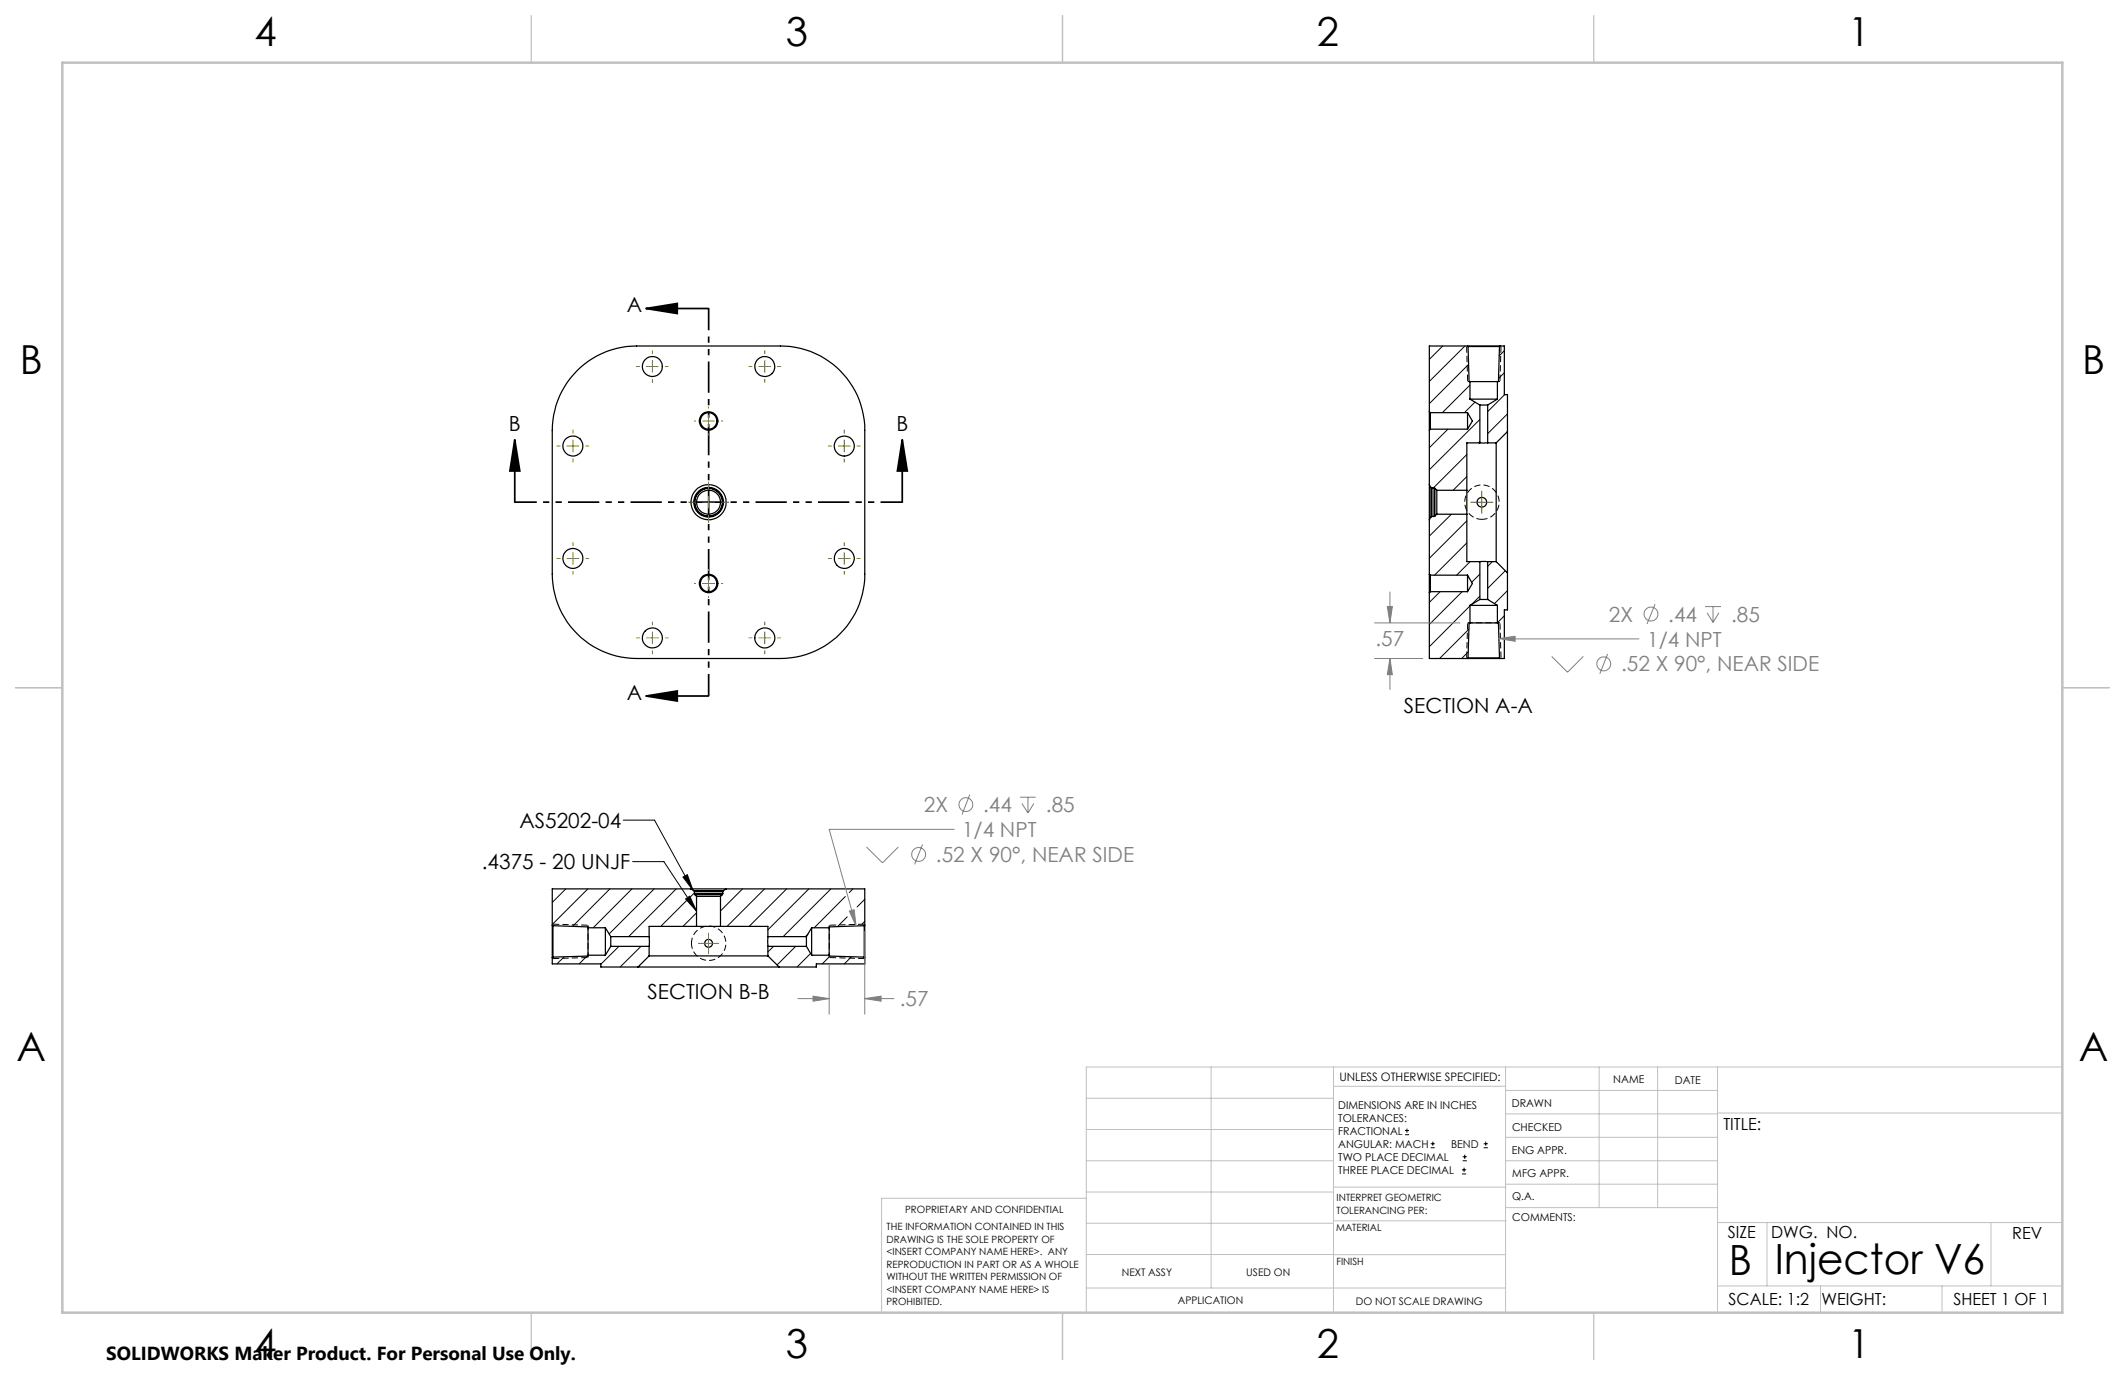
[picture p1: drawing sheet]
<svg xmlns="http://www.w3.org/2000/svg" width="432mm" height="279mm" viewBox="0 0 432 279" stroke-linecap="round" stroke-linejoin="round" font-family="sans-serif">
<g fill="none" stroke="#000" stroke-width=".25">
<path d="M117.3 75.3a17.2 17.2 0 0 1 12.1-5h29.2a17.1 17.1 0 0 1 17.1 17.2v29.2a17.2 17.2 0 0 1-17.1 17.1h-29.2a17.2 17.2 0 0 1-17.2-17.1v-29.2a17.2 17.2 0 0 1 5.1-12.2zM298.2 70.3h6.6M298.2 70.3h-7.8v13.4M298.2 70.3l.1 .1M298.3 70.4h6.4M298.3 70.4l.2 7.1h.2M298.7 77.5h5.6M298.7 77.5v3.6M304.3 77.5v3.6M304.7 70.4l-.2 7.1h-.2M304.8 70.3h.9v9.9h.6v7.5M304.8 70.3l-.1 .1"/>
<path d="M290.4 83.7v3.7M290.4 98.5v7.1M290.4 87.4v11.1M290.4 98.5l.4 .6M290.4 83.7l.3 .2M290.7 83.9v3.3M290.7 87.2l-.3 .2M290.7 87.2h7.5M290.7 83.9h7.5M290.8 99.1v6M290.8 99.1l.2 .1M291 99.2v5.8"/>
<path d="M291 99.2h.4M291.4 99.2h.2M291.4 99.2v5.8M291.6 99.2v5.6M291.6 99.2l.4 .4M292 99.6v4.9M292 99.6h6.1M298.1 99.6v4.9M298.2 83.9v3.3M298.2 83.9l1 1.6-1 1.7M298.7 81.1h5.6M298.7 81.1l2 1.2"/>
<path d="M300.7 82.3h1.6M300.7 90h1.6M300.7 82.3v7.7M300.7 90h-2.6v9.6M302.3 82.3v7.7M302.3 90h1.7M304 90v24.1M304.3 81.1l-2 1.2M306.3 87.7v28.7M306.3 87.7l-2.3 2.3M290.4 116.7v3.7M290.4 116.7l.3 .2"/>
<path d="M290.4 105.6v11.1M290.7 116.9v3.3M290.7 116.9h7.5M290.8 105.1l-.4 .5M291 105l-.2 .1M291 105h.4M291.6 104.8l-.2 .2M292 104.5l-.4 .3M292 104.5h6.1M298.1 104.5v9.6h2.6M298.2 116.9v3.3M298.2 116.9l1 1.7-1 1.6"/>
<path d="M300.7 114.1h1.6M300.7 114.1v7.7M302.3 114.1v7.7M302.3 114.1h1.7M304 114.1l2.3 2.3M306.3 116.4v7.5h-.6v9.9h-.9M290.4 120.4v13.4h7.8M290.7 120.2l-.3 .2M290.7 120.2h7.5M298.2 133.8h6.6M298.3 133.7h6.4M298.3 133.7l-.1 .1"/>
<path d="M298.7 123h5.6M298.7 126.6h5.6M298.7 123v3.6M298.7 126.6h-.2l-.2 7.1M300.7 121.8h1.6M300.7 121.8l-2 1.2M302.3 121.8l2 1.2M304.3 126.6h.2l.2 7.1M304.3 123v3.6M304.7 133.7l.1 .1M112.2 188v6.6M112.2 194.6v1.3h9.9v.6h7.5"/>
<path d="M112.2 188l.2 .1M112.4 188.1v6.4M112.4 194.5l-.2 .1M112.4 188.1l7.1 .2v.2M119.5 188.5v5.6M119.5 194.1v.2l-7.1 .2M119.5 194.1h3.5M119.5 188.5h3.5M123 188.5v5.6M123 188.5l1.1 1.8M124.1 190.3v2M124.1 190.3h7.8"/>
<path d="M124.1 192.3h7.8M124.1 192.3l-1.1 1.8M129.6 196.5h28.7M131.9 190.3v2M131.9 194.2h24.1M131.9 192.3v1.9M131.9 194.2l-2.3 2.3M140.4 180.6h7.2M140.4 180.6h-28.2v7.4M140.4 180.6l.6 .4M141 181l.1 .2M141 181h6"/>
<path d="M141.1 181.6l.1 .2M141.1 181.6h5.8M141.1 181.2h5.8M141.1 181.2v.4M141.2 181.8h5.6M141.2 181.8l.3 .3M141.5 182.1h4.9M141.5 188.2h4.9M141.5 188.2h-9.6v2.1M141.5 182.1v6.1M146.4 188.2h9.6v2.1M146.4 182.1v6.1"/>
<path d="M146.8 181.8l-.4 .3M146.9 181.6l-.1 .2M146.9 181.2v.4M147 181l-.1 .2M147.6 180.6h28.1v7.4M147.6 180.6l-.6 .4M156 190.3v2M156 192.3v1.9M156 190.3h7.9M156 192.3h7.9M156 194.2l2.3 2.3M163.9 190.3v2"/>
<path d="M163.9 192.3l1 1.8M164.9 188.5v5.6M164.9 194.1h3.6M164.9 188.5l-1 1.8M164.9 188.5h3.6M168.5 188.5v5.6M168.5 194.1v.2l7.1 .2M175.6 188.1v6.4M175.6 188.1l-7.1 .2v.2M175.6 194.5l.1 .1M175.7 188v6.6M175.7 194.6v1.3h-9.8v.6h-7.6"/>
<path d="M175.7 188l-.1 .1"/>
<circle cx="132.6" cy="74.5" r="2.03"/>
<circle cx="155.4" cy="74.5" r="2.03"/>
<circle cx="116.4" cy="90.6" r="2.05"/>
<circle cx="144" cy="85.5" r="1.67"/>
<circle cx="144" cy="85.5" r="1.88"/>
<circle cx="171.6" cy="90.6" r="2.04"/>
<circle cx="116.4" cy="113.5" r="2.03"/>
<circle cx="144" cy="102.1" r="3"/>
<circle cx="144" cy="102.1" r="3.6"/>
<circle cx="144" cy="102.1" r="2.45"/>
<circle cx="144" cy="102.1" r="2.88"/>
<circle cx="144" cy="102.1" r="2.8"/>
<circle cx="144" cy="118.6" r="1.67"/>
<circle cx="144" cy="118.6" r="1.88"/>
<circle cx="171.5" cy="113.5" r="2.03"/>
<circle cx="301.1" cy="102.1" r=".98"/>
<circle cx="132.6" cy="129.6" r="2.03"/>
<circle cx="155.4" cy="129.6" r="2.03"/>
<circle cx="144" cy="191.7" r=".8"/>
</g>
<g fill="none" stroke="#000" stroke-width=".2">
<path d="M293.2 70.3l-2.8 2.7M297.7 70.3l-7.3 7.2M298.4 74l-8 8M298.7 78.2l-5.6 5.7M305.7 71.3l-1.1 1M305.7 75.7l-1.2 1.2M294.2 87.2l-3.8 3.8M298.1 92.4l-6.8 6.8M298.1 96.8l-2.8 2.8M299.7 81.7l-2.1 2.2M300.7 89.7l-.3 .3M300.7 85.2l-10.3 10.3"/>
<path d="M305.8 80.2l-3.5 3.4M306.3 84.1l-4 4M294.9 104.5l-4.5 4.4M298.1 105.8l-7.7 7.7M298.1 110.3l-6.6 6.6M298.7 114.1l-2.7 2.8M300.7 116.7l-1.7 1.6M303.2 114.1l-.9 1M305.9 116l-3.6 3.6M292.6 120.2l-2.2 2.2M297.1 120.2l-6.7 6.7M298.3 132.5l-1.3 1.3"/>
<path d="M298.5 127.8l-6 6M298.7 123.1l-8.3 8.3M300.7 121.1l-1.7 1.7M305.7 125.1l-1.4 1.4M306.3 120l-2.6 2.7M126.6 166.7h6.4l7.8 14.2M128.6 175.1h6.3l6.6 10M138.8 178.2l.9-.5 1.1 3.2zM114.7 194.4l-1.5 1.5M115 180.6l-2.8 2.8M119.3 194.3l-1.6 1.6M119.5 180.6l-7.3 7.3"/>
<path d="M123.9 180.6l-7.6 7.6M125.8 192.3l-3.7 3.6M128.4 180.6l-7.9 7.9M130.2 192.3l-4.2 4.2M132.9 180.6l-9.1 9.2M137.4 180.6l-9.7 9.7M139.3 182.7l.9-.6 1.3 3zM139.5 183l-5.2 5.2M141.1 181.4l-.8 .9M141.5 185.5l-2.7 2.7M150.9 180.6l-4.5 4.5M155.4 180.6l-7.7 7.6"/>
<path d="M157.2 192.3l-1.2 1.1M159.8 180.6l-7.6 7.6M161.7 192.3l-3.8 3.8M164.2 189.8l-.5 .5M164.4 180.6l-8.4 8.3M164.7 193.7l-2.7 2.8M168.7 194.3l-1.6 1.6M168.8 180.6l-9.7 9.7M171.8 182.2l-6.3 6.3M172.2 186.3l-2 2M173 194.4l-1.4 1.5M173.3 180.6l-.7 .8"/>
<path d="M175.7 182.7l-1.5 1.6M175.7 187.2l-.5 .6M285.5 230.6h.8M285.5 229.7h.8M285.9 229.3v.9M290.7 233.2h.8M290.7 232.4h.8M291.1 232v.8M297.1 238.5h.8M297.1 237.7h.8M297.2 235.9h.9M297.2 235.1h.9"/>
<path d="M297.5 237.3v.8M297.6 234.6v.9M301.5 233.2h.8M301.5 232.4h.8M301.9 232v.8"/>
</g>
<g fill="none" stroke="#808080" stroke-width=".2">
<path d="M279.3 133.8h9.9M279.3 126.6h17.4M281.9 123.3h1l-.5 3.3zM282.4 133.8l.5 3.3h-1zM282.4 120.2v6.4M282.4 133.8v6.4M304.6 129.8l3.3-.5v1zM304.6 129.8h28.5M315.3 133.4l3.2 3.2 3.2-3.2M326.7 132.9l-1.6 4M336.3 122.8l-1.6 4M346.5 123.3h3.2"/>
<path d="M346.9 124.5l1.2 2M348.1 123.3v3.2M349.3 124.5l-1.2 2M176.1 172.1l3.2 3.2 3.2-3.2M187.5 171.6l-1.7 4M193.9 168.5h-25.4l5.5 19.7M197.1 161.5l-1.6 4M207.3 162h3.2M207.6 163.3l1.3 1.9M208.9 162v3.2M210.1 163.3l-1.2 1.9M168.5 196.1v10"/>
<path d="M172.6 185.1l1-.2 .4 3.3zM175.7 189.3v16.8M162.1 202.9h6.4M165.2 202.4l3.3 .5-3.3 .5zM175.7 202.9l3.3-.5v1zM175.7 202.9h5.9"/>
<circle cx="325.9" cy="134.9" r="1.42"/>
<circle cx="335.5" cy="124.8" r="1.42"/>
<circle cx="186.7" cy="173.6" r="1.41"/>
<circle cx="196.3" cy="163.5" r="1.4"/>
</g>
<path d="M131.3 62.7l6.3-1v2zM131.3 62.7h12.7M104.6 89.4l1 6.3h-2zM104.6 89.4v12.7M183.3 89.4l1.1 6.3h-2zM183.3 89.4v12.7M131.3 141.4l6.3-1v2.1zM131.3 141.4h12.7" fill="none" stroke="#000" stroke-width=".35"/>
<path d="M301.1 105.5a3.5 3.5 0 0 0 3.1-5.1 3.5 3.5 0 0 0-6-.3 3.5 3.5 0 0 0 2.7 5.4h.2M140.5 191.7a3.5 3.5 0 0 0 5.2 3 3.5 3.5 0 0 0 .2-6 3.5 3.5 0 0 0-5.4 2.7v.3" fill="none" stroke="#000" stroke-width=".2" stroke-dasharray="1.3 .6" stroke-dashoffset=".1" stroke-linecap="butt"/>
<path d="M144 62.7v78.7M183.4 102h-78.8" fill="none" stroke="#000" stroke-width=".35" stroke-dasharray="6.3 1.3 1.3 1.3 1.3 1.3" stroke-dashoffset="1.9" stroke-linecap="butt"/>
<path d="M298.2 77.5h6.6M304.8 126.5h-6.6M119.5 194.6v-6.6M168.5 188v6.6" fill="none" stroke="#000" stroke-width=".2" stroke-dasharray="1.3 .6" stroke-dashoffset=".2" stroke-linecap="butt"/>
<path d="M298 70.3l.2 7.2M305 70.3l-.2 7.2M298 133.8l.2-7.3M305 133.8l-.2-7.3M112.3 187.8l7.2 .2M112.3 194.8l7.2-.2M175.8 194.8l-7.3-.2M175.8 187.8l-7.3 .2" fill="none" stroke="#000" stroke-width=".2" stroke-dasharray="1.3 .6" stroke-dashoffset="-.1" stroke-linecap="butt"/>
<g fill="none" stroke="#808000" stroke-width=".2">
<path d="M129.3 74.5h.7M131.3 74.5h2.5M132.6 71.2v.7M132.6 73.2v2.5M132.6 77v.8M135.1 74.5h.8M152.1 74.5h.8M154.1 74.5h2.6M155.4 71.2v.7M155.4 73.2v2.5M155.4 77v.8M157.9 74.5h.8"/>
<path d="M113.1 90.6h.8M115.1 90.6h2.6M116.4 87.3v.8M116.4 89.4v2.5M116.4 93.2v.7M119 90.6h.7M141 85.5h.4M142.7 85.5h2.5M144 82.6v.4M144 84.3v2.5M144 88.1v.4M144 97.9v1.6"/>
<path d="M146.5 85.5h.4M168.2 90.6h.8M170.3 90.6h2.5M171.6 87.3v.8M171.6 89.4v2.5M171.6 93.2v.7M174.1 90.6h.8M301.1 99.8v4.5M113.1 113.5h.8M115.1 113.5h2.6M116.4 110.2v.7M116.4 112.2v2.6"/>
<path d="M116.4 116v.8M119 113.5h.7M139.8 102.1h1.6M141 118.6h.4M142.7 102.1h2.5M142.7 118.6h2.5M144 100.8v2.5M144 104.6v1.6M144 115.6v.4M144 117.3v2.5M146.5 102.1h1.6M146.5 118.6h.4"/>
<path d="M168.2 113.5h.8M170.3 113.5h2.5M171.6 110.2v.7M171.6 112.2v2.6M171.6 116v.8M174.1 113.5h.8M298.9 102.1h4.5M129.3 129.6h.7M131.3 129.6h2.5M132.6 126.3v.8M132.6 128.3v2.6M132.6 132.2v.7"/>
<path d="M135.1 129.6h.8M144 121.1v.4M152.1 129.6h.8M154.1 129.6h2.6M155.4 126.3v.8M155.4 128.3v2.6M155.4 132.2v.7M157.9 129.6h.8M141.9 191.7h4.1M144 189.6v4.1"/>
</g>
<g fill="none" stroke="#c0c0c0" stroke-width=".2">
<path d="M246.1 216.8v44.9M271 216.8v49.9M305.9 216.8v49.9M324.9 216.8v28.6M336.8 216.8v28.6M349 216.8v49.9M419.1 216.8h-198.4v49.9M220.7 235.9h50.3M220.7 229.5h50.3M220.7 223.2h50.3M271 220.7h34.9M305.9 231.1h43.1"/>
<path d="M305.9 226.3h43.1M305.9 221.6h43.1M305.9 235.9h43.1M349 226.2h70.1M220.7 248.6h50.3M220.7 242.2h50.3M220.7 254.9h50.3M220.7 243.5h-41.6v23.2M271 255h34.9M271 248.1h35M271 241.2h35M305.9 240.6h43.1"/>
<path d="M306 245.4h43M349 248.4h70.1M359.1 248.4v12.9M404.6 248.4v12.9M220.7 261.7h85.2M349 261.3h70.1M369.9 261.3v5.4M394.6 261.3v5.4"/>
</g>
<path d="M108 3.2v9.5M215.9 3.2v9.5M323.8 3.2v9.5M3.1 139.7h9.6M419.1 139.7h9.5M108 266.7v9.6M215.9 266.7v9.6M323.8 266.7v9.6" fill="none" stroke="#c0c0c0" stroke-width=".25"/>
<path d="M12.7 12.7h406.4v254h-406.4z" fill="none" stroke="#c0c0c0" stroke-width=".5"/>
<g fill="#000">
<path d="M131.3 62.7l6.3-1v2zM131.3 141.4l6.3-1v2.1z"/>
<path d="M183.3 89.4l1.1 6.3h-2zM104.6 89.4l1 6.3h-2z"/>
<path d="M138.8 178.2l.9-.5 1.1 3.2zM139.3 182.7l.9-.6 1.3 3z"/>
</g>
<g fill="#808080">
<path d="M172.6 185.1l1.4 3.1-.4-3.3zM175.7 202.9l3.3-.5v1zM165.2 202.4l3.3 .5-3.3 .5z"/>
<path d="M304.6 129.8l3.3 .5v-1zM282.4 133.8l.5 3.3h-1zM281.9 123.3h1l-.5 3.3z"/>
</g>
<g font-size="8.5">
<text x="351.3" y="259">B</text>
<text x="360.6" y="258.9">Injector V6</text>
</g>
<g font-size="8.1">
<text x="51.7" y="9.3">4</text>
<text x="159.7" y="9.3">3</text>
<text x="267.6" y="9.3">2</text>
<text x="375.6" y="9.3">1</text>
<text x="4" y="76">B</text>
<text x="423.1" y="76">B</text>
<text x="3.3" y="215.7">A</text>
<text x="422.4" y="215.7">A</text>
<text x="51.7" y="276">4</text>
<text x="159.7" y="276">3</text>
<text x="267.6" y="276">2</text>
<text x="375.6" y="276">1</text>
</g>
<g font-size="4.2">
<text x="127.4" y="63.4">A</text>
<text x="103.4" y="87.6">B</text>
<text x="182.2" y="87.6">B</text>
<text x="127.4" y="142.1">A</text>
<text x="285.3" y="145">SECTION A-A</text>
<text x="105.5" y="168.3">AS5202-04</text>
<text x="97.9" y="176.6">.4375 - 20 UNJF</text>
<text x="131.6" y="202.9">SECTION B-B</text>
</g>
<g font-size="4.2" fill="#808080">
<text x="279.5" y="131.3">.57</text>
<text x="326.9" y="126.3">2X</text>
<text x="334.7" y="131.4">1/4 NPT</text>
<text x="339" y="126.3">.44</text>
<text x="351.7" y="126.3">.85</text>
<text x="329.4" y="136.4">.52 X 90°, NEAR SIDE</text>
<text x="187.7" y="165">2X</text>
<text x="199.8" y="165">.44</text>
<text x="212.5" y="165">.85</text>
<text x="195.5" y="170.1">1/4 NPT</text>
<text x="190.2" y="175.2">.52 X 90°, NEAR SIDE</text>
<text x="182.8" y="204.5">.57</text>
</g>
<text font-size="3.8" x="21.6" y="276.3">SOLIDWORKS Maker Product. For Personal Use Only.</text>
<g font-size="3.4">
<text x="350.2" y="229.5">TITLE:</text>
<text x="351.1" y="251.6">SIZE</text>
<text x="359.9" y="251.6">DWG. NO.</text>
<text x="408.9" y="251.7">REV</text>
<text x="351.2" y="265.2">SCALE: 1:2</text>
<text x="370.1" y="265.3">WEIGHT:</text>
<text x="396.9" y="265.2">SHEET 1 OF 1</text>
</g>
<text font-size="2.4" x="272.2" y="219.7">UNLESS OTHERWISE SPECIFIED:</text>
<g font-size="2.2">
<text x="327.8" y="220.1">NAME</text>
<text x="340.3" y="220.2">DATE</text>
<text x="271.9" y="225.3">DIMENSIONS ARE IN INCHES</text>
<text x="271.9" y="227.9">TOLERANCES:</text>
<text x="307.2" y="224.9">DRAWN</text>
<text x="271.9" y="230.6">FRACTIONAL</text>
<text x="271.9" y="233.2">ANGULAR: MACH</text>
<text x="294.9" y="233.2">BEND</text>
<text x="307.3" y="229.8">CHECKED</text>
<text x="271.9" y="235.9">TWO PLACE DECIMAL</text>
<text x="271.9" y="238.5">THREE PLACE DECIMAL</text>
<text x="307.2" y="234.5">ENG APPR.</text>
<text x="307.3" y="239.2">MFG APPR.</text>
<text x="307.3" y="243.9">Q.A.</text>
<text x="307.3" y="248.1">COMMENTS:</text>
</g>
<g font-size="2.1">
<text x="227.9" y="259.2">NEXT ASSY</text>
<text x="253.3" y="259.2">USED ON</text>
<text x="239.3" y="265">APPLICATION</text>
<text x="275.5" y="265.1">DO NOT SCALE DRAWING</text>
</g>
<g font-size="2">
<text x="271.6" y="244.1">INTERPRET GEOMETRIC</text>
<text x="180.2" y="250">THE INFORMATION CONTAINED IN THIS</text>
<text x="183.9" y="246.4">PROPRIETARY AND CONFIDENTIAL</text>
<text x="271.5" y="250.2">MATERIAL</text>
<text x="271.6" y="246.6">TOLERANCING PER:</text>
<text x="180.2" y="252.5">DRAWING IS THE SOLE PROPERTY OF</text>
<text x="180.2" y="255.1">&lt;INSERT COMPANY NAME HERE&gt;. ANY</text>
<text x="180.2" y="257.6">REPRODUCTION IN PART OR AS A WHOLE</text>
<text x="271.5" y="257">FINISH</text>
<text x="180.2" y="260.1">WITHOUT THE WRITTEN PERMISSION OF</text>
<text x="180.2" y="262.6">&lt;INSERT COMPANY NAME HERE&gt; IS</text>
<text x="180.2" y="265.2">PROHIBITED.</text>
</g>
</svg>
